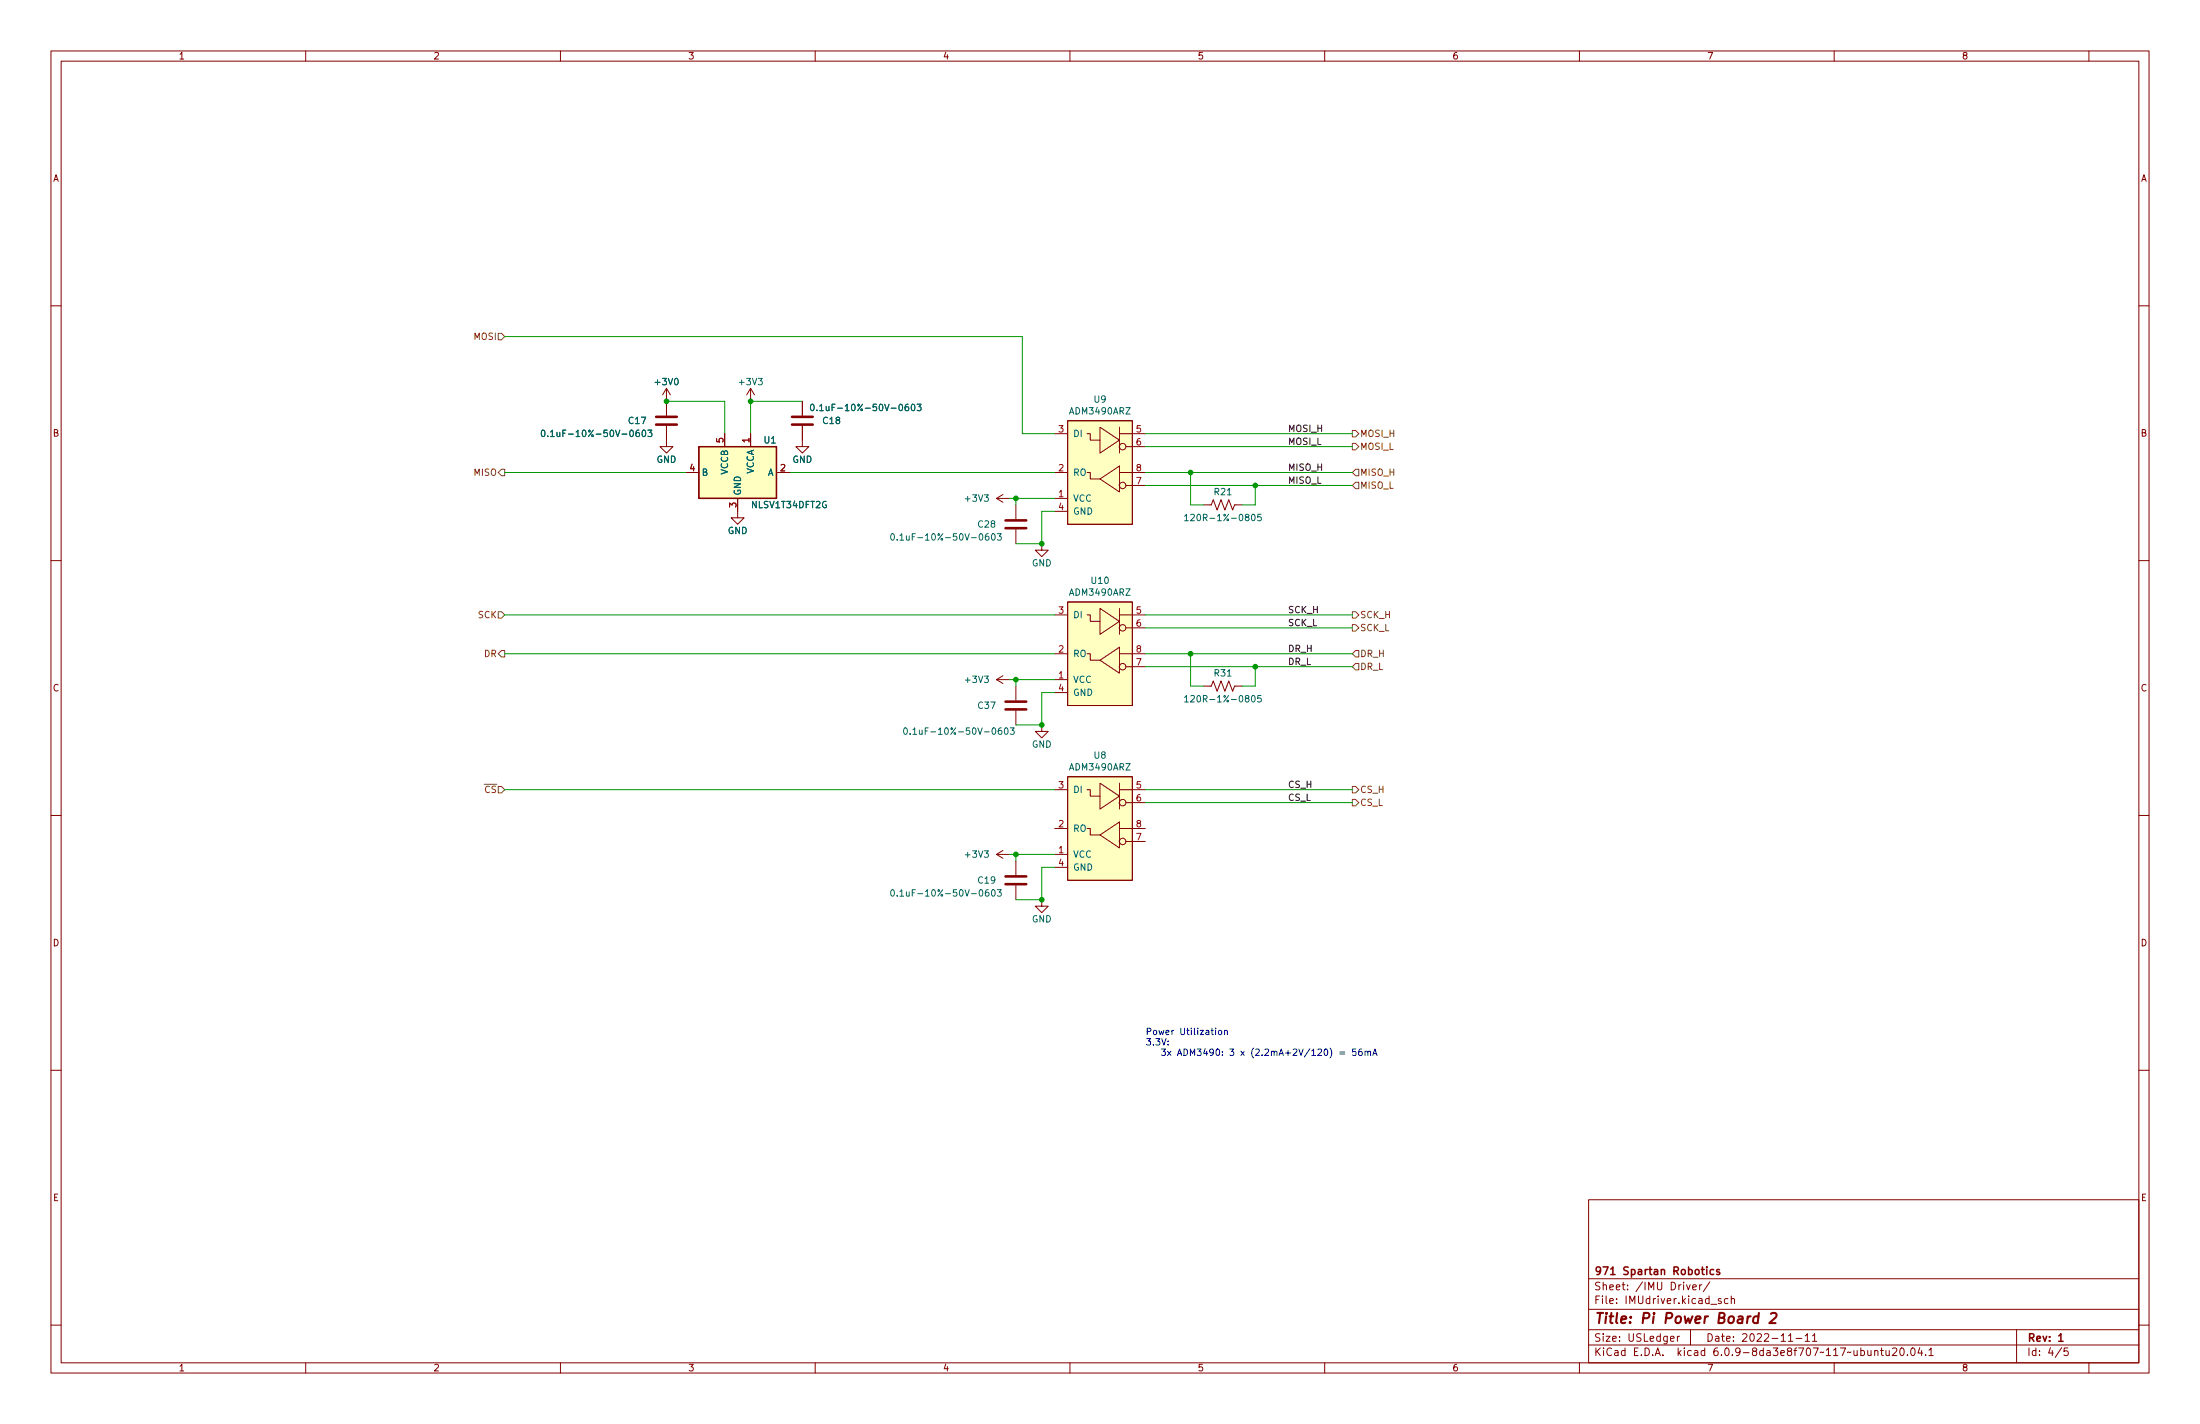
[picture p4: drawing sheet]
<svg xmlns="http://www.w3.org/2000/svg" width="432mm" height="279mm" viewBox="0 0 432 279" stroke-linecap="round" stroke-linejoin="round" font-family="sans-serif">
<g fill="none" stroke="#840000" stroke-width=".2">
<path d="M10 10h411.8v259.4h-411.8zM12 12h407.8v255.4h-407.8zM60 10v2M110 10v2M160 10v2M210 10v2M260 10v2M310 10v2M360 10v2M410 10v2M10 60h2M419.8 60h2"/>
<path d="M130.8 76.2v5.3M130.8 76.2l-.8 1.3M130.8 76.2l.8 1.3M147.3 76.2v2.5M147.3 76.2l-.7 1.3M147.3 76.2l.8 1.3M157.5 78.7v2.8M130.8 83.6v4h1.3l-1.3 1.3-1.3-1.3h1.3M134.6 92.7h2.6M142.2 85.1v2.5M144.8 97.8v3.8h1.2l-1.2 1.3-1.3-1.3h1.3M147.3 85.1v2.5"/>
<path d="M152.4 92.7h2.5M157.5 83.6v4h1.2l-1.2 1.3-1.3-1.3h1.3M195.6 97.8h2.5M195.6 97.8l1.2 .8M196.8 97l-1.2 .8M199.4 99.1v2.8M207 92.7h2.5M207 85.1h2.5M207 97.8h2.5M209.5 82.6h12.7v20.3h-12.7zM213.4 85.1h.6v1.3h1.9M213.4 92.7h.6v1.3h1.9"/>
<path d="M215.9 94l3.8-2.6v5.1zM215.9 83.8l3.8 2.6-3.8 2.5zM219.7 83.8v5.1M219.7 92.7h5.1M219.7 85.1h5.1M221 95.3h3.8M221 87.6h3.8M236.2 99.1h1.5l.4-1.1 .8 2.1 .7-2.1 .8 2.1 .8-2.1 .7 2.1 .4-1h1.5M10 110h2M199.4 103.9v2.8M204.5 106.7v1.3h1.2l-1.2 1.2-1.3-1.2h1.3M207 100.3h2.5"/>
<path d="M209.5 118.1h12.7v20.3h-12.7zM215.9 119.4l3.8 2.5-3.8 2.6zM219.7 119.4v5.1M419.8 110h2M195.6 133.4l1.2 .7M195.6 133.4h2.5M196.8 132.6l-1.2 .8M199.4 134.6v2.8M199.4 139.4v2.8M207 133.4h2.5M207 128.3h2.5M207 120.7h2.5"/>
<path d="M207 135.9h2.5M213.4 120.7h.6v1.2h1.9M213.4 128.3h.6v1.2h1.9M215.9 129.5l3.8-2.5v5.1zM219.7 128.3h5.1M219.7 120.7h5.1M221 130.8h3.8M221 123.2h3.8M236.2 134.6h1.5l.4-1 .8 2 .7-2 .8 2 .8-2 .7 2 .4-1h1.5M10 160h2M204.5 142.2v1.3h1.2l-1.2 1.3-1.3-1.3h1.3M207 154.9h2.5"/>
<path d="M209.5 152.4h12.7v20.3h-12.7zM213.4 154.9h.6v1.3h1.9M215.9 153.7l3.8 2.5-3.8 2.6zM219.7 153.7v5.1M219.7 154.9h5.1M221 157.5h3.8M419.8 160h2M195.6 167.6h2.5M195.6 167.6l1.2 .8M196.8 166.9l-1.2 .7M199.4 168.9v2.8M199.4 173.7v2.8"/>
<path d="M204.5 176.5v1.3h1.2l-1.2 1.3-1.3-1.3h1.3M207 162.6h2.5M207 167.6h2.5M207 170.2h2.5M213.4 162.6h.6v1.2h1.9M215.9 163.8l3.8-2.5v5.1zM219.7 162.6h5.1M221 165.1h3.8M10 210h2M419.8 210h2M311.8 235.4h108v32h-108zM10 260h2"/>
<path d="M311.8 256.9h108M311.8 250.9h108M331 252.1l.4 1 .3-1M332.2 252.6l.7-.2v-.2l-.5-.1-.2 .2 .1 .7h.6M333.6 252.1v1M334 252.1l-.3 .1-.1 .2M335.6 251.5l-1.3 1.9M335.8 255.9h1.1M337.8 254.9l-.4-.1-.2 .2 .1 .2 .5 .2v.3h-.6M339.2 254.9l-.5-.1-.3 .3 .2 .6h.6M339.8 254.9l.2-.1 .4 .1v.9M339.8 254.3v1.5"/>
<path d="M419.8 260h2M60 267.4v2M110 267.4v2M160 267.4v2M210 267.4v2M260 267.4v2M310 267.4v2M311.8 263.9h108M311.8 260.9h108M327.9 262.7l.7-.2-.1-.3h-.4l-.2 .2v.7h.6M329.2 262.2v1M329.7 262.2l-.5 .3"/>
<path d="M331.8 260.9v3M351 262.1l.4-.4v1.5M351 263.2h.9M352.5 262.6h1.2M354.3 262.1l.4-.4v1.5M354.3 263.2h.9M355.7 262.1l.5-.4v1.5M355.7 263.2h.9M360 267.4v2M367.9 265.1l.3-.1h.3l.1 1M367.9 265v1M369.1 265h.6"/>
<path d="M369.3 264.5v1.3l.4 .2M370.2 265v.9l.4 .1 .2-.2M370.8 265v1M371.4 264.6l.6-.1 .2 .1 .1 .3-.9 1.1h.9M373.1 264.5h.1a.8 .8 0 0 1 .6 .7 .8 .8 0 0 1-.6 .8 1 1 0 0 1-.1-1.5zM374.4 265.8v.2M375.2 264.5h.2a.8 .8 0 0 1 .5 .7 .8 .8 0 0 1-.5 .8 .99 .99 0 0 1-.2-1.5zM376.8 264.4l-.4 1.1h1M377.2 265v1M377.9 265.8v.2M378.6 264.9l.4-.4v1.5M378.6 266h.8"/>
<path d="M395.8 260.9v6.5M404.7 264.4l-1.3 1.9M405.9 264.5h-.7l-.1 .7 .2-.2 .5 .1 .1 .2v.5l-.2 .2-.6-.2M410 267.4v2"/>
<circle cx="220.3" cy="87.6" r=".63"/>
<circle cx="220.3" cy="95.2" r=".63"/>
<circle cx="220.3" cy="130.8" r=".63"/>
<circle cx="220.3" cy="123.2" r=".63"/>
<circle cx="220.3" cy="157.5" r=".63"/>
<circle cx="220.3" cy="165.1" r=".63"/>
</g>
<path d="M335 248.6v.1M335 249.1v1M336.4 249.2l-.5-.1-.3 .3 .2 .6h.6M337.5 249.2l-.4-.1-.2 .2 .1 .2 .5 .1v.4h-.6M404.1 262.1l.4-.4v1.5M404.1 263.2h.8" fill="none" stroke="#840000" stroke-width=".3"/>
<path d="M345.1 258.4a.66 .66 0 0 0-1 .3v.5l.1 .3h.8M345.2 257.6l-.2 2M347.6 257.8l.3-.2h.5l.2 .2 .1 .4-.2 .3-1.2 1.1h1.2" fill="none" stroke="#840000" stroke-width=".4"/>
<g fill="#ffffc2" stroke="#ffffc2" stroke-width=".2">
<path d="M209.5 152.4h12.7v20.3h-12.7z"/>
<path d="M137.2 87.6h15.2v10.2h-15.2z"/>
<path d="M209.5 118.1h12.7v20.3h-12.7z"/>
<path d="M209.5 82.6h12.7v20.3h-12.7z"/>
</g>
<path d="M128.8 83.3h4M128.8 81.8h4M155.4 83.3h4.1M155.4 81.8h4.1M197.4 103.6h4M197.4 102.1h4M197.4 139.2h4M197.4 137.7h4M197.4 173.5h4M197.4 172h4" fill="none" stroke="#840000" stroke-width=".51"/>
<g fill="none" stroke="#006464" stroke-width=".2">
<path d="M159.2 79.4l.2-.1a.68 .68 0 0 1 .4 .6 .68 .68 0 0 1-.4 .7l-.3-.5zM179 79.4l.1-.1a.68 .68 0 0 1 .5 .6 .68 .68 0 0 1-.5 .7l-.3-.5zM180 79.3h.8l-.4 .5 .3 .1v.6l-.2 .1-.5-.1M106.4 84.5l.1-.1a.68 .68 0 0 1 .5 .6 .68 .68 0 0 1-.5 .7l-.3-.5zM107.5 85.5v.2M126.1 84.5l.2-.1a.68 .68 0 0 1 .5 .6 .68 .68 0 0 1-.5 .7l-.3-.5zM127.2 84.4h.7l-.4 .5 .4 .1v.5l-.2 .2-.5-.2M160.3 80.5v.1M174.9 104.8l.2-.1a.68 .68 0 0 1 .5 .6 .68 .68 0 0 1-.5 .7l-.3-.5zM176.1 105.9v.1M194.7 104.8l.2-.1a.68 .68 0 0 1 .4 .6 .68 .68 0 0 1-.4 .7l-.3-.5zM195.7 104.7h.8l-.4 .5 .4 .1v.6l-.2 .1-.6-.1"/>
<path d="M232.5 101.3l.4-.4v1.3M232.5 102.2h.7M247.5 100.9h-.6l-.1 .6 .2-.1h.4l.2 .2-.1 .5-.2 .1-.5-.1M232.5 136.8l.4-.3v1.2M232.5 137.7h.7M247.5 136.5h-.6l-.1 .6 .2-.2 .4 .1 .2 .2-.1 .4-.2 .1-.5-.1M177.5 142.9l.2-.1a.68 .68 0 0 1 .4 .6 .68 .68 0 0 1-.4 .7l-.3-.5zM178.6 144v.1M197.3 142.9l.1-.1a.68 .68 0 0 1 .5 .6 .68 .68 0 0 1-.5 .7l-.3-.5zM198.3 142.8h.8l-.5 .5 .4 .1v.6l-.2 .1-.5-.1M174.9 174.7l.2-.1a.68 .68 0 0 1 .5 .6 .68 .68 0 0 1-.5 .6l-.3-.4zM176.1 175.7v.1"/>
<path d="M194.7 174.7l.2-.1a.68 .68 0 0 1 .4 .6 .68 .68 0 0 1-.4 .6l-.3-.4zM195.7 174.6h.8l-.4 .4 .4 .2v.5l-.2 .1-.6-.1"/>
</g>
<path d="M137.2 87.6h15.2v10.2h-15.2z" fill="none" stroke="#840000" stroke-width=".25"/>
<g fill="none" stroke="#725600" stroke-width=".2">
<path d="M97.8 65.4h.6l.7 .6-.7 .7h-.6zM98.4 92.1h.7v1.2h-.7l-.6-.6zM265.4 87h.7l.6 .6-.6 .7h-.7zM265.4 84.5h.7l.6 .6-.6 .6h-.7zM266.1 92.1h.6v1.2h-.6l-.7-.6zM266.1 94.6h.6v1.3h-.6l-.7-.6zM97.8 120h.6l.7 .7-.7 .6h-.6zM98.4 127.6h.7v1.3h-.7l-.6-.6zM265.4 122.6h.7l.6 .6-.6 .6h-.7zM265.4 120h.7l.6 .7-.6 .6h-.7zM266.1 130.2h.6v1.2h-.6l-.7-.6zM266.1 127.6h.6v1.3h-.6l-.7-.6z"/>
<path d="M97.8 154.3h.6l.7 .6-.7 .7h-.6zM265.4 156.8h.7l.6 .7-.6 .6h-.7zM265.4 154.3h.7l.6 .6-.6 .7h-.7z"/>
</g>
<g fill="none" stroke="#0000c2" stroke-width=".2">
<path d="M238.6 201.7v.2M238.6 202.2v.8M239.2 202.3l.2-.1 .3 .1 .1 .5-.1 .1h-.5zM240.3 202.3l.5-.1 .1 .8M240.3 202.2v.8M260 205.9l.2-.1a.68 .68 0 0 1 .4 .7 .68 .68 0 0 1-.4 .6l-.3-.5zM261 205.6a1.46 1.46 0 0 1 0 2M263 206.4h.9M263 206.8h.9M266.1 205.8h-.6l-.1 .6 .2-.1 .4 .1 .2 .2-.1 .4-.2 .1-.5-.1M267.3 205.8l-.4 .1-.2 .2v.8l.2 .2 .4-.1 .1-.4-.1-.2-.4-.1-.2 .3M267.9 206.4l.5-.1 .1 .8"/>
<path d="M267.9 206.2v.9M268.5 206.4l.2-.2 .3 .1v.8M269.4 207.1l.5-1.3 .4 1.3M269.6 206.7h.6"/>
</g>
<g fill="none" stroke="#009600" stroke-width=".2">
<path d="M99.1 66h101.6v19.1h6.3M130.8 78.7h11.4v6.4M157.5 78.7h-10.2v6.4M99.1 92.7h35.5M154.9 92.7h52.1M198.1 97.8h8.9M199.4 97.8v1.3M224.8 87.6h40.6M224.8 92.7h40.6M224.8 95.3h40.6M224.8 85.1h40.6M233.7 92.7v6.4h2.5"/>
<path d="M246.4 95.3v3.8h-2.6M207 100.3h-2.5v6.4h-5.1M99.1 120.7h107.9M99.1 128.3h107.9M198.1 133.4h8.9M199.4 133.4v1.2M207 135.9h-2.5v6.3h-5.1M224.8 123.2h40.6M224.8 120.7h40.6M224.8 128.3h40.6M224.8 130.8h40.6M233.7 128.3v6.3h2.5"/>
<path d="M246.4 130.8v3.8h-2.6M99.1 154.9h107.9M224.8 154.9h40.6M224.8 157.5h40.6M198.1 167.6h8.9M199.4 167.6v1.3M207 170.2h-2.5v6.3h-5.1"/>
</g>
<g fill="#009600" stroke="#009600" stroke-width=".2">
<circle cx="204.5" cy="176.5" r=".46"/>
<circle cx="199.4" cy="167.6" r=".46"/>
<circle cx="199.4" cy="133.4" r=".46"/>
<circle cx="204.5" cy="142.2" r=".46"/>
<circle cx="199.4" cy="97.8" r=".46"/>
<circle cx="147.3" cy="78.7" r=".46"/>
<circle cx="130.8" cy="78.7" r=".46"/>
<circle cx="204.5" cy="106.7" r=".46"/>
<circle cx="233.7" cy="128.3" r=".46"/>
<circle cx="233.7" cy="92.7" r=".46"/>
<circle cx="246.4" cy="95.3" r=".46"/>
<circle cx="246.4" cy="130.8" r=".46"/>
</g>
<text font-size="2.8" fill="#840000" x="312.8" y="259.7">Title: Pi Power Board 2</text>
<g font-size="2.1" fill="#840000">
<text x="312.8" y="250.2">971 Spartan Robotics</text>
<text x="312.8" y="255.9">File: IMUdriver.kicad_sch</text>
<text x="312.8" y="253.2">Sheet: /IMU Driver/</text>
<text x="312.8" y="263.2">Size: USLedger</text>
<text x="334.8" y="263.2">Date: 2022-11-11</text>
<text x="397.8" y="263.2">Rev: 1</text>
<text x="312.8" y="266">KiCad E.D.A. kicad 6.0.9-8da3e8f707~117~ubuntu20.04.1</text>
<text x="397.8" y="266">Id: 4/5</text>
</g>
<g font-size="1.8" fill="#840000">
<text x="35" y="11.7">1</text>
<text x="85" y="11.7">2</text>
<text x="135" y="11.7">3</text>
<text x="185" y="11.7">4</text>
<text x="235" y="11.7">5</text>
<text x="285" y="11.7">6</text>
<text x="335" y="11.7">7</text>
<text x="385" y="11.7">8</text>
<text x="10.3" y="35.6">A</text>
<text x="420.1" y="35.6">A</text>
<text x="10.3" y="85.7">B</text>
<text x="420.1" y="85.7">B</text>
<text x="10.3" y="135.6">C</text>
<text x="420.1" y="135.6">C</text>
<text x="10.3" y="185.7">D</text>
<text x="420.1" y="185.7">D</text>
<text x="10.4" y="235.7">E</text>
<text x="420.2" y="235.7">E</text>
<text x="35" y="269.1">1</text>
<text x="85" y="269.1">2</text>
<text x="135" y="269.1">3</text>
<text x="185" y="269.1">4</text>
<text x="235" y="269.1">5</text>
<text x="285" y="269.1">6</text>
<text x="335" y="269.1">7</text>
<text x="385" y="269.1">8</text>
</g>
<g font-size="1.8" fill="#725600">
<text x="93.1" y="66.7">MOSI</text>
<text x="266.9" y="88.3">MOSI_L</text>
<text x="266.9" y="85.7">MOSI_H</text>
<text x="93.1" y="93.3">MISO</text>
<text x="266.9" y="93.3">MISO_H</text>
<text x="266.9" y="95.9">MISO_L</text>
<text x="93.9" y="121.3">SCK</text>
<text x="266.9" y="123.8">SCK_L</text>
<text x="266.9" y="121.3">SCK_H</text>
<text x="95" y="128.9">DR</text>
<text x="266.9" y="131.4">DR_L</text>
<text x="266.9" y="128.9">DR_H</text>
<text x="93.8" y="155.6">~{CS}</text>
<text x="266.9" y="155.6">CS_H</text>
<text x="266.9" y="158.1">CS_L</text>
</g>
<g font-size="1.8" fill="#006464">
<text x="128.7" y="75.6">+3V0</text>
<text x="145.2" y="75.6">+3V3</text>
<text x="123.5" y="83.2">C17</text>
<text x="161.4" y="80.6">0.1uF-10%-50V-0603</text>
<text x="161.6" y="83.2">C18</text>
<text x="210.1" y="81.3">ADM3490ARZ</text>
<text x="214.8" y="79">U9</text>
<text x="108.6" y="85.7">0.1uF-10%-50V-0603</text>
<text x="150" y="87">U1</text>
<text x="210.6" y="85.7">DI</text>
<text x="128.8" y="90.8">GND</text>
<text x="137.7" y="93.3">B</text>
<text x="142.9" y="93.1" transform="rotate(-90 142.9 93.1)">VCCB</text>
<text x="148" y="93.1" transform="rotate(-90 148 93.1)">VCCA</text>
<text x="150.6" y="93.3">A</text>
<text x="155.5" y="90.8">GND</text>
<text x="210.6" y="93.3">RO</text>
<text x="145.4" y="97.3" transform="rotate(-90 145.4 97.3)">GND</text>
<text x="147.7" y="99.7">NLSV1T34DFT2G</text>
<text x="189.6" y="98.4">+3V3</text>
<text x="210.6" y="98.4">VCC</text>
<text x="210.6" y="101">GND</text>
<text x="238.4" y="97.2">R21</text>
<text x="142.8" y="104.8">GND</text>
<text x="177.2" y="106">0.1uF-10%-50V-0603</text>
<text x="192" y="103.5">C28</text>
<text x="234.1" y="102.2">120R-1%-0805</text>
<text x="202.5" y="111.1">GND</text>
<text x="210.1" y="116.9">ADM3490ARZ</text>
<text x="214.3" y="114.6">U10</text>
<text x="210.6" y="121.3">DI</text>
<text x="210.6" y="128.9">RO</text>
<text x="189.6" y="134">+3V3</text>
<text x="210.6" y="134">VCC</text>
<text x="210.6" y="136.5">GND</text>
<text x="234.1" y="137.8">120R-1%-0805</text>
<text x="238.4" y="132.7">R31</text>
<text x="192" y="139.1">C37</text>
<text x="179.7" y="144.1">0.1uF-10%-50V-0603</text>
<text x="202.5" y="146.7">GND</text>
<text x="214.8" y="148.8">U8</text>
<text x="210.1" y="151.2">ADM3490ARZ</text>
<text x="210.6" y="155.6">DI</text>
<text x="210.6" y="163.2">RO</text>
<text x="189.6" y="168.3">+3V3</text>
<text x="192" y="173.4">C19</text>
<text x="210.6" y="168.3">VCC</text>
<text x="210.6" y="170.8">GND</text>
<text x="177.2" y="175.9">0.1uF-10%-50V-0603</text>
<text x="202.5" y="181">GND</text>
</g>
<g font-size="1.8" fill="#a90000">
<text x="142" y="86.9" transform="rotate(-90 142 86.9)">5</text>
<text x="147.1" y="86.9" transform="rotate(-90 147.1 86.9)">1</text>
<text x="207.8" y="84.8">3</text>
<text x="223" y="84.8">5</text>
<text x="223" y="87.4">6</text>
<text x="135.4" y="92.5">4</text>
<text x="153.2" y="92.5">2</text>
<text x="207.8" y="92.5">2</text>
<text x="223" y="95">7</text>
<text x="223" y="92.5">8</text>
<text x="144.5" y="99.6" transform="rotate(-90 144.5 99.6)">3</text>
<text x="207.8" y="97.5">1</text>
<text x="207.8" y="100.1">4</text>
<text x="207.8" y="120.4">3</text>
<text x="223" y="120.4">5</text>
<text x="223" y="122.9">6</text>
<text x="207.8" y="128">2</text>
<text x="223" y="130.6">7</text>
<text x="223" y="128">8</text>
<text x="207.8" y="133.1">1</text>
<text x="207.8" y="135.6">4</text>
<text x="207.8" y="154.7">3</text>
<text x="223" y="154.7">5</text>
<text x="223" y="157.2">6</text>
<text x="207.8" y="167.4">1</text>
<text x="207.8" y="162.3">2</text>
<text x="223" y="164.8">7</text>
<text x="223" y="162.3">8</text>
<text x="207.8" y="169.9">4</text>
</g>
<g font-size="1.8" fill="#0f0f0f">
<text x="252.7" y="84.7">MOSI_H</text>
<text x="252.7" y="87.3">MOSI_L</text>
<text x="252.7" y="94.9">MISO_L</text>
<text x="252.7" y="92.4">MISO_H</text>
<text x="252.7" y="122.8">SCK_L</text>
<text x="252.7" y="120.3">SCK_H</text>
<text x="252.7" y="127.9">DR_H</text>
<text x="252.7" y="130.5">DR_L</text>
<text x="252.7" y="154.6">CS_H</text>
<text x="252.7" y="157.1">CS_L</text>
</g>
<g font-size="1.8" fill="#0000c2">
<text x="224.8" y="203.1">Power Utilization</text>
<text x="224.8" y="205.1">3.3V:</text>
<text x="226.3" y="207.2">3x ADM3490: 3 x (2.2mA+2V/120) = 56mA</text>
</g>
</svg>
